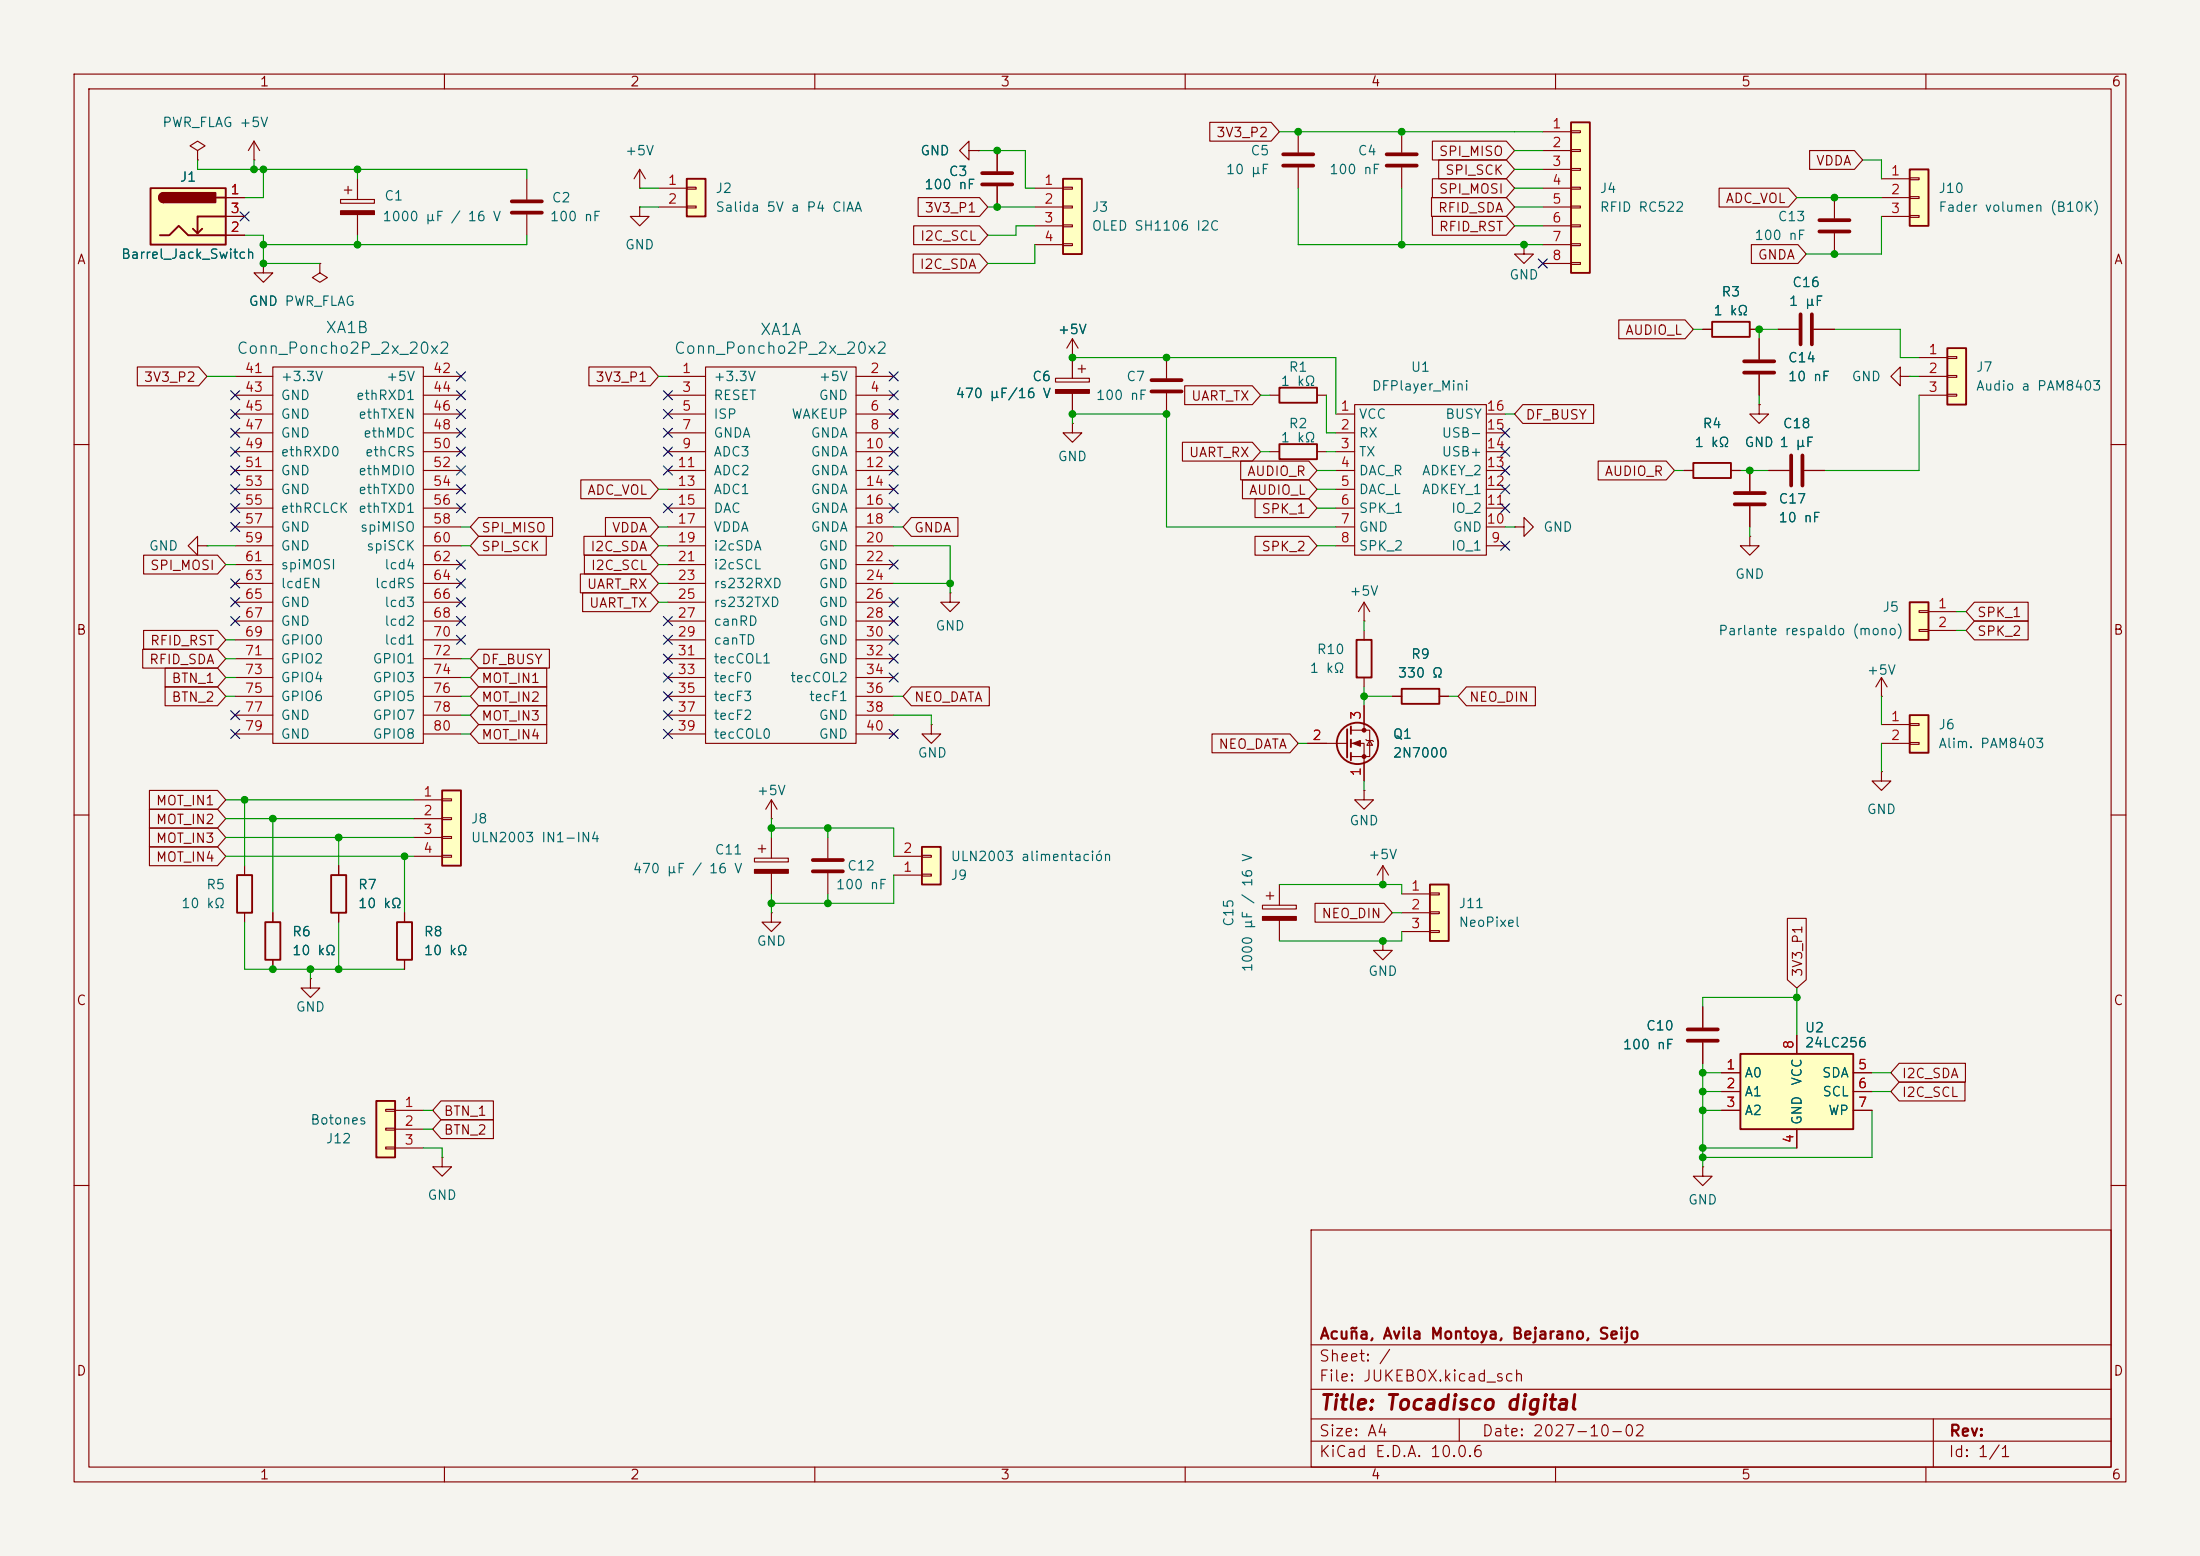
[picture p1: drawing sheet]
<svg xmlns="http://www.w3.org/2000/svg" width="297mm" height="210mm" viewBox="0 0 297 210" stroke-linecap="round" stroke-linejoin="round" font-family="sans-serif">
<path d="M0 0h297v210h-297z" fill="#f5f4ef" stroke="#f5f4ef" stroke-width=".14"/>
<g fill="none" stroke="#840000" stroke-width=".15">
<path d="M10 10h277v190h-277zM12 12h273v186h-273zM60 10v2M110 10v2M160 10v2M210 10v2M260 10v2M71.1 24.1v2.8M71.1 29v2.8M86.4 27.9v1.3h1.2l-1.2 1.3-1.3-1.3h1.3M86.4 27.9h.1M144.8 48.3h.1"/>
<path d="M144.8 45.7l-.8 1.3M144.8 45.7l.7 1.3M144.8 45.7v2.6M229.9 44.5h1.2M236.2 44.5h1.3M10 60h2M285 60h2M10 110h2M101.9 115.8h4.5v.5h-4.5zM102.4 114.6h1M102.9 114v1.1M104.1 110.5h.1"/>
<path d="M104.1 108l-.7 1.2M104.1 108l.8 1.2M104.1 108v2.5M104.1 113v2.8M104.1 117.9v2.8M184.1 106.7v1.3h1.3l-1.3 1.2-1.2-1.2h1.2M184.1 106.7h.1M285 110h2M59.7 156.2v1.3h1.3l-1.3 1.3-1.3-1.3h1.3M59.7 156.2h.1M10 160h2M177 166h108v32h-108z"/>
<path d="M285 160h2M60 198v2M110 198v2M160 198v2M177 194.5h108M177 191.5h108M177 187.5h108M177 181.5h108M197 191.5v3M210 198v2M260 198v2M261 191.5v6.5"/>
</g>
<path d="M69.1 27.2h4.1M69.1 28.7h4.1" fill="none" stroke="#840000" stroke-width=".51"/>
<path d="M101.9 117.3h4.5v.6h-4.5z" fill="#840000" stroke="#840000" stroke-width=".15"/>
<path d="M231.1 43.4h5.1v2.1h-5.1z" fill="none" stroke="#840000" stroke-width=".25"/>
<path d="M212.1 16.5h2.5v20.3h-2.5z" fill="#ffffc2"/>
<path d="M212.1 16.5h2.5v20.3h-2.5zM228.6 62.5h5.1v2h-5.1zM32 118.1h2v5.1h-2z" fill="none" stroke="#840000" stroke-width=".25"/>
<g fill="none" stroke="#840000" stroke-width=".15">
<path d="M189.2 17.8v2.8M208.3 17.8h3.8M212.1 17.7h1.3v.2h-1.3zM130.8 20.3v-1.2l-1.3 1.2 1.3 1.3v-1.3h1.3M132.1 20.3h.1M189.2 22.6v2.8M205.7 33v1.3h1.3l-1.3 1.3-1.2-1.3h1.2M205.7 33h.1M208.3 20.3h3.8M208.3 22.9h3.8M208.3 25.4h3.8M208.3 27.9h3.8"/>
<path d="M208.3 30.5h3.8M208.3 33h3.8M208.3 35.6h3.8M212.1 20.2h1.3v.2h-1.3zM212.1 22.7h1.3v.3h-1.3zM212.1 25.3h1.3v.2h-1.3zM212.1 27.8h1.3v.3h-1.3zM212.1 30.4h1.3v.2h-1.3zM212.1 32.9h1.3v.2h-1.3zM212.1 35.4h1.3v.3h-1.3zM31.7 50.8h5.1M31.7 53.3h5.1"/>
<path d="M31.7 55.9h5.1M31.7 58.4h5.1M36.8 49.5h20.3v50.8h-20.3zM57.1 50.8h5.1M57.1 53.3h5.1M57.1 55.9h5.1M57.1 58.4h5.1M142.5 51.1h4.6v.5h-4.6zM144.8 57.2v1.2h1.2l-1.2 1.3-1.3-1.3h1.3M144.8 57.2h.1M144.8 48.3v2.8M144.8 53.1v2.8"/>
<path d="M145.5 49.8h1.1M146 49.3v1M26.7 73.7v-1.3l-1.3 1.3 1.3 1.2v-1.2h1.2M27.9 73.7h.1M31.7 61h5.1M31.7 63.5h5.1M31.7 66h5.1M31.7 68.6h5.1M31.7 71.1h5.1M31.7 73.7h5.1M31.7 76.2h5.1M31.7 78.7h5.1"/>
<path d="M57.1 61h5.1M57.1 63.5h5.1M57.1 66h5.1M57.1 68.6h5.1M57.1 71.1h5.1M57.1 73.7h5.1M57.1 76.2h5.1M57.1 78.7h5.1M227.3 63.5h1.3M233.7 63.5h1.2M31.7 81.3h5.1M31.7 83.8h5.1"/>
<path d="M31.7 86.4h5.1M31.7 88.9h5.1M31.7 91.4h5.1M31.7 94h5.1M31.7 96.5h5.1M31.7 99.1h5.1M57.1 81.3h5.1M57.1 83.8h5.1M57.1 86.4h5.1M57.1 88.9h5.1M57.1 91.4h5.1M57.1 94h5.1"/>
<path d="M57.1 96.5h5.1M57.1 99.1h5.1M33 116.8v1.3M111.8 113v2.8M111.8 117.9v2.8M33 123.2v1.3"/>
</g>
<path d="M187.2 22.4h4.1M187.2 20.8h4.1M109.7 116.1h4.1M109.7 117.6h4.1" fill="none" stroke="#840000" stroke-width=".51"/>
<path d="M142.5 52.6h4.6v.5h-4.6z" fill="#840000" stroke="#840000" stroke-width=".15"/>
<path d="M50.8 148.6h2.5v7.6h-2.5z" fill="#ffffc2"/>
<path d="M35.8 124.5h2v5h-2zM53.6 124.5h2v5h-2zM50.8 148.6h2.5v7.6h-2.5z" fill="none" stroke="#840000" stroke-width=".25"/>
<g fill="none" stroke="#840000" stroke-width=".15">
<path d="M36.8 123.2v1.3M36.8 129.5v1.3M41.9 132.1v1.3h1.3l-1.3 1.2-1.3-1.2h1.3M41.9 132.1h.1M54.6 123.2v1.3M54.6 129.5v1.3M104.1 123.2v1.3h1.3l-1.3 1.2-1.2-1.2h1.2M104.1 123.2h.1M52.1 149.7h1.2v.3h-1.2zM52.1 152.3h1.2v.2h-1.2zM52.1 154.8h1.2v.3h-1.2zM53.3 149.9h3.8"/>
<path d="M53.3 152.4h3.8M53.3 154.9h3.8"/>
</g>
<path d="M92.7 24.1h2.5v5.1h-2.5z" fill="#ffffc2"/>
<path d="M92.7 24.1h2.5v5.1h-2.5zM183.1 86.4h2.1v5h-2.1zM189.2 93h5.1v2h-5.1z" fill="none" stroke="#840000" stroke-width=".25"/>
<g fill="none" stroke="#840000" stroke-width=".15">
<path d="M86.4 25.4h.1M86.4 22.9l-.8 1.2M86.4 22.9l.7 1.2M86.4 22.9v2.5M88.9 25.4h3.8M88.9 27.9h3.8M92.7 25.3h1.3v.2h-1.3zM92.7 27.8h1.3v.3h-1.3zM134.6 20.3v2.8M134.6 25.1v2.8M184.1 85.1v1.3M184.1 91.4v1.3"/>
<path d="M188 94h1.2M194.3 94h1.3M172.7 119.4v2.8M186.7 119.4h.1M186.7 116.8l-.8 1.3M186.7 116.8l.8 1.3M186.7 116.8v2.6M170.4 122.2h4.6v.5h-4.6zM170.9 120.9h1.1M171.4 120.4v1M172.7 124.2v2.8M186.7 127v1.3h1.3l-1.3 1.2-1.3-1.2h1.3"/>
<path d="M186.7 127h.1"/>
</g>
<path d="M132.6 24.9h4.1M132.6 23.4h4.1" fill="none" stroke="#840000" stroke-width=".51"/>
<path d="M170.4 123.7h4.6v.5h-4.6z" fill="#840000" stroke="#840000" stroke-width=".15"/>
<path d="M257.8 22.9h2.5v7.6h-2.5z" fill="#ffffc2"/>
<g fill="none" stroke="#840000" stroke-width=".25">
<path d="M257.8 22.9h2.5v7.6h-2.5zM181.9 98.4v3.8M182.4 98v1.1M182.4 99.8v1M44.7 118.1h2v5.1h-2zM182.4 101.6v1"/>
<circle cx="183.3" cy="100.3" r="2.79"/>
</g>
<g fill="none" stroke="#840000" stroke-width=".15">
<path d="M43.2 35.6v1.2l1 .7-1 .6-1-.6 1-.7M43.2 35.6h.1M254 24.1h3.8M254 26.7h3.8M254 29.2h3.8M257.8 24h1.3v.3h-1.3zM257.8 26.5h1.3v.3h-1.3zM257.8 29.1h1.3v.2h-1.3zM256.5 50.8v-1.3l-1.2 1.3 1.2 1.3v-1.3h1.3M257.8 50.8h.1M204.5 71.1h1.2v-1.2l1.3 1.2-1.3 1.3v-1.3M204.5 71.1h.1"/>
<path d="M182.4 98.6h2.5v3.5h-2.5M184.1 95.3v3.3M184.4 99.8l.1 .1h.8l.1 .2M184.9 99.9l.4 .7h-.8zM45.7 116.8v1.3M176.5 100.3h5.4M182.4 100.3h1.7v5.1M45.7 123.2v1.3"/>
</g>
<g fill="#840000" stroke="#840000" stroke-width=".15">
<path d="M182.6 100.3l1-.4v.8z"/>
<circle cx="184.1" cy="98.6" r=".25"/>
<circle cx="184.1" cy="102.1" r=".25"/>
</g>
<path d="M257.8 81.3h2.5v5.1h-2.5z" fill="#ffffc2"/>
<path d="M257.8 81.3h2.5v5.1h-2.5z" fill="none" stroke="#840000" stroke-width=".25"/>
<path d="M240 44.5h2.8M244.9 44.5h2.7M259.1 82.4h1.2v.3h-1.2zM259.1 85h1.2v.2h-1.2zM260.3 82.6h3.9M260.3 85.1h3.9" fill="none" stroke="#840000" stroke-width=".15"/>
<path d="M243.1 42.4v4.1M244.6 42.4v4.1" fill="none" stroke="#840000" stroke-width=".51"/>
<path d="M124.5 114.3h2.5v5.1h-2.5z" fill="#ffffc2"/>
<path d="M124.5 114.3h2.5v5.1h-2.5z" fill="none" stroke="#840000" stroke-width=".25"/>
<path d="M120.6 118.1h3.9M120.6 115.6h3.9M124.5 118h1.2v.2h-1.2zM124.5 115.4h1.2v.3h-1.2z" fill="none" stroke="#840000" stroke-width=".15"/>
<path d="M20.3 25.4h10.2v7.6h-10.2z" fill="#ffffc2"/>
<path d="M20.3 25.4h10.2v7.6h-10.2zM21.6 31.8h1.3l1.2-1.3 1.3 1.3h5.1M22.1 26a.64 .64 0 0 0-.6 .7 .64 .64 0 0 0 .6 .6M27.3 30.9l-.6 .6M29.2 26.7h1.3M30.5 29.2h-3.8v2.3l-.7-.6" fill="none" stroke="#840000" stroke-width=".25"/>
<g fill="#840000" stroke="#840000" stroke-width=".25">
<path d="M21.6 26.2l.5-.2v1.3a.63 .63 0 0 1-.6-.4 .63 .63 0 0 1 .1-.7z"/>
<path d="M22.1 26h7v1.3h-7z"/>
</g>
<path d="M30.5 26.7h2.5M30.5 31.8h2.5M30.5 29.2h2.5M247.6 26.7v2.8M247.6 31.5v2.8M236.2 72.4v1.3h1.3l-1.3 1.2-1.3-1.2h1.3M236.2 72.4h.1M125.7 97.8v1.3h1.3l-1.3 1.2-1.2-1.2h1.2M125.7 97.8h.1" fill="none" stroke="#840000" stroke-width=".15"/>
<path d="M245.6 29.7h4.1M245.6 31.2h4.1" fill="none" stroke="#840000" stroke-width=".51"/>
<path d="M257.8 96.5h2.5v5.1h-2.5z" fill="#ffffc2"/>
<path d="M257.8 96.5h2.5v5.1h-2.5z" fill="none" stroke="#840000" stroke-width=".25"/>
<path d="M254 97.8h3.8M257.8 97.7h1.3v.2h-1.3zM254 100.3h3.8M257.8 100.2h1.3v.3h-1.3z" fill="none" stroke="#840000" stroke-width=".15"/>
<path d="M59.7 106.7h2.5v10.1h-2.5z" fill="#ffffc2"/>
<path d="M59.7 106.7h2.5v10.1h-2.5z" fill="none" stroke="#840000" stroke-width=".25"/>
<g fill="none" stroke="#840000" stroke-width=".15">
<path d="M46 26.9h4.5v.5h-4.5zM46.5 25.7h1M47 25.1v1.1M48.3 24.1v2.8M48.3 29v2.8M55.9 108h3.8M55.9 110.5h3.8M55.9 113h3.8M55.9 115.6h3.8M59.7 107.8h1.3v.3h-1.3zM59.7 110.4h1.3v.2h-1.3zM59.7 112.9h1.3v.3h-1.3z"/>
<path d="M59.7 115.4h1.3v.3h-1.3z"/>
</g>
<path d="M46 28.4h4.5v.6h-4.5z" fill="#840000" stroke="#840000" stroke-width=".15"/>
<path d="M143.5 24.1h2.5v10.2h-2.5z" fill="#ffffc2"/>
<path d="M143.5 24.1h2.5v10.2h-2.5z" fill="none" stroke="#840000" stroke-width=".25"/>
<g fill="none" stroke="#840000" stroke-width=".15">
<path d="M34.3 19.1l-.8 1.2M34.3 19.1l.8 1.2M34.3 19.1v2.5M26.7 20.3l1-.6-1-.6-1 .6 1 .6v1.3M26.7 21.6h.1M34.3 21.6h.1M35.6 35.6v1.2h1.2l-1.2 1.3-1.3-1.3h1.3M35.6 35.6h.1M139.7 25.4h3.8M139.7 27.9h3.8M139.7 30.5h3.8M139.7 33h3.8"/>
<path d="M143.5 25.3h1.3v.2h-1.3zM143.5 27.8h1.3v.3h-1.3zM143.5 30.4h1.3v.2h-1.3zM143.5 32.9h1.3v.2h-1.3zM237.5 54.6v1.3h1.3l-1.3 1.3-1.3-1.3h1.3M237.5 54.6h.1M237.5 45.7v2.8M237.5 50.5v2.8M238.8 63.5h2.8M243.6 63.5h2.8M128.3 80v1.3h1.2l-1.2 1.3-1.3-1.3h1.3M128.3 80h.1"/>
<path d="M254 94h.1M254 91.4l-.8 1.3M254 91.4l.8 1.3M254 91.4v2.6M254 104.1v1.3h1.3l-1.3 1.3-1.3-1.3h1.3M254 104.1h.1M229.9 135.9v2.8M229.9 140.7v2.8"/>
</g>
<path d="M235.5 48.8h4M235.5 50.3h4M241.8 61.5v4M243.3 61.5v4M227.8 138.9h4.1M227.8 140.5h4.1" fill="none" stroke="#840000" stroke-width=".51"/>
<path d="M193 119.4h2.6v7.6h-2.6z" fill="#ffffc2"/>
<path d="M172.7 59.9h5.1v2.1h-5.1zM193 119.4h2.6v7.6h-2.6z" fill="none" stroke="#840000" stroke-width=".25"/>
<path d="M175.3 17.8v2.8M175.3 22.6v2.8M171.4 61h1.3M177.8 61h1.3M189.2 120.7h3.8M189.2 123.2h3.8M189.2 125.7h3.8M193 120.5h1.3v.3h-1.3zM193 123.1h1.3v.2h-1.3zM193 125.6h1.3v.3h-1.3zM229.9 157.5v1.3h1.2l-1.2 1.2-1.3-1.2h1.3M229.9 157.5h.1" fill="none" stroke="#840000" stroke-width=".15"/>
<path d="M173.2 22.4h4.1M173.2 20.8h4.1" fill="none" stroke="#840000" stroke-width=".51"/>
<path d="M234.9 142.2h15.3v10.2h-15.3z" fill="#ffffc2"/>
<path d="M234.9 142.2h15.3v10.2h-15.3z" fill="none" stroke="#840000" stroke-width=".25"/>
<path d="M242.6 139.7v2.5M232.4 144.8h2.5M232.4 147.3h2.5M232.4 149.9h2.5M242.6 152.4v2.5M250.2 144.8h2.5M250.2 147.3h2.5M250.2 149.9h2.5" fill="none" stroke="#840000" stroke-width=".15"/>
<path d="M262.9 47h2.5v7.6h-2.5z" fill="#ffffc2"/>
<path d="M172.7 52.3h5.1v2.1h-5.1zM262.9 47h2.5v7.6h-2.5z" fill="none" stroke="#840000" stroke-width=".25"/>
<g fill="none" stroke="#840000" stroke-width=".15">
<path d="M163.3 16.5h8.3l1.1 1.3-1.1 1.3h-8.3zM193.4 19h10l1.1 1.3-1.1 1.3h-10zM30.5 26.7h2.5M30.5 31.8h2.5M30.5 29.2h2.5M35.6 35.6h.1M123.3 34.3h8.9l1.1 1.3-1.1 1.2h-8.9zM123.3 30.5h8.9l1.1 1.3-1.1 1.2h-8.9zM123.9 26.7h8.3l1.1 1.2-1.1 1.3h-8.3zM132.1 20.3h.1M134.6 20.3v2.8M134.6 25.1v2.8"/>
<path d="M193.3 26.7h10.1l1.1 1.2-1.1 1.3h-10.1zM193.4 24.1h10l1.1 1.3-1.1 1.3h-10zM193.4 29.2h10l1.1 1.3-1.1 1.3h-10zM194.2 21.6h9.2l1.1 1.3-1.1 1.2h-9.2zM232.1 25.4h9.4l1.1 1.3-1.1 1.2h-9.4zM236.4 33h6.3l1.1 1.3-1.1 1.3h-6.3zM244.3 20.3h6l1.2 1.3-1.2 1.3h-6zM18.5 49.5h8.3l1.1 1.3-1.1 1.3h-8.3zM79.5 49.5h8.3l1.1 1.3-1.1 1.3h-8.3zM90.2 50.8h5M90.2 53.3h5M90.2 55.9h5"/>
<path d="M90.2 58.4h5M95.2 49.5h20.4v50.8h-20.4zM115.6 50.8h5M115.6 53.3h5M115.6 55.9h5M115.6 58.4h5M144.8 48.3h.1M144.8 48.3v2.8M144.8 53.1v2.8M157.5 48.3v2.8M157.5 53.1v2.8M159.6 59.7h9.5l1.1 1.3-1.1 1.2h-9.5z"/>
<path d="M159.9 52.1h9.2l1.1 1.2-1.1 1.3h-9.2zM171.4 53.3h1.3M177.8 53.3h1.3M180.3 55.9h2.6M180.3 58.4h2.6M182.9 54.6h17.8v20.3h-17.8zM200.7 55.9h2.5M200.7 58.4h2.5M205.6 54.6h9.5v2.6h-9.5l-1.1-1.3zM218.5 43.2h9l1.1 1.3-1.1 1.2h-9zM229.9 44.5h1.2M236.2 44.5h1.3"/>
<path d="M237.5 54.6h.1M237.5 45.7v2.8M237.5 50.5v2.8M240 44.5h2.8M244.9 44.5h2.7M259.1 48.3h3.8M259.1 50.8h3.8M259.1 53.3h3.8M262.9 48.1h1.3v.3h-1.3zM262.9 50.7h1.3v.2h-1.3zM262.9 53.2h1.3v.3h-1.3zM19.4 74.9h10l1.1 1.3-1.1 1.3h-10z"/>
<path d="M64.6 72.4h9.1v2.5h-9.1l-1.1-1.2zM64.6 69.8h10v2.6h-10l-1.1-1.3zM78.4 77.5h9.4l1.1 1.2-1.1 1.3h-9.4zM78.4 64.8h9.4l1.1 1.2-1.1 1.3h-9.4zM78.8 72.4h9l1.1 1.3-1.1 1.2h-9zM78.9 74.9h8.9l1.1 1.3-1.1 1.3h-8.9zM81.7 69.8h6.1l1.1 1.3-1.1 1.3h-6.1zM90.2 61h5M90.2 63.5h5M90.2 66h5M90.2 68.6h5M90.2 71.1h5"/>
<path d="M90.2 73.7h5M90.2 76.2h5M90.2 78.7h5M115.6 61h5M115.6 63.5h5M115.6 66h5M115.6 68.6h5M115.6 71.1h5M115.6 73.7h5M115.6 76.2h5M115.6 78.7h5M123 69.8h6.3v2.6h-6.3l-1.1-1.3z"/>
<path d="M167.5 62.2h9.2l1.1 1.3-1.1 1.3h-9.2zM167.7 64.8h9l1.1 1.2-1.1 1.3h-9zM169.4 72.4h7.3l1.1 1.3-1.1 1.2h-7.3zM169.4 67.3h7.3l1.1 1.3-1.1 1.3h-7.3zM180.3 61h2.6M180.3 63.5h2.6M180.3 66h2.6M180.3 68.6h2.6M180.3 71.1h2.6M180.3 73.7h2.6M200.7 61h2.5M200.7 63.5h2.5"/>
<path d="M200.7 66h2.5M200.7 68.6h2.5M200.7 71.1h2.5M200.7 73.7h2.5M215.8 62.2h9.1l1.2 1.3-1.2 1.3h-9.1zM227.3 63.5h1.3M233.7 63.5h1.2M236.2 63.5v2.8M236.2 68.3v2.8M238.8 63.5h2.8M243.6 63.5h2.8M19.3 87.6h10.1l1.1 1.3-1.1 1.3h-10.1z"/>
<path d="M19.4 85.1h10l1.1 1.3-1.1 1.2h-10zM22.3 92.7h7.1l1.1 1.3-1.1 1.3h-7.1zM22.3 90.2h7.1l1.1 1.2-1.1 1.3h-7.1zM64.6 92.7h9.2v2.6h-9.2l-1.1-1.3zM64.6 90.2h9.2v2.5h-9.2l-1.1-1.3zM64.6 95.2h9.2v2.6h-9.2l-1.1-1.3zM64.6 97.8h9.2v2.5h-9.2l-1.1-1.2zM64.6 87.6h9.6v2.6h-9.6l-1.1-1.3zM78.7 80h9.1l1.1 1.3-1.1 1.3h-9.1zM90.2 81.3h5M90.2 83.8h5M90.2 86.4h5"/>
<path d="M90.2 88.9h5M90.2 91.4h5M90.2 94h5M90.2 96.5h5M90.2 99.1h5M115.6 81.3h5M115.6 83.8h5M115.6 86.4h5M115.6 88.9h5M115.6 91.4h5M115.6 94h5M115.6 96.5h5"/>
<path d="M115.6 99.1h5M123 92.7h10.6v2.6h-10.6l-1.1-1.3zM163.6 99.1h10.5l1.2 1.2-1.2 1.3h-10.5zM184.1 83.8h.1M184.1 81.3l-.7 1.3M184.1 81.3l.8 1.3M184.1 81.3v2.5M184.1 95.3v2.5M188 94h1.2M194.3 94h1.3M198 92.7h9.3v2.6h-9.3l-1.2-1.3zM266.5 83.8h7.3v2.6h-7.3l-1.1-1.3z"/>
<path d="M266.5 81.3h7.3v2.5h-7.3l-1.1-1.2zM20.2 106.7h9.2l1.1 1.3-1.1 1.2h-9.2zM20.2 111.8h9.2l1.1 1.2-1.1 1.3h-9.2zM20.2 109.2h9.2l1.1 1.3-1.1 1.3h-9.2zM20.2 114.3h9.2l1.1 1.3-1.1 1.2h-9.2zM45.7 116.8v1.3M176.5 100.3h2.6M184.1 102.9v2.5M36.8 123.2v1.3M36.8 129.5v1.3M45.7 123.2v1.3M54.6 123.2v1.3"/>
<path d="M54.6 129.5v1.3M177.5 121.9h9.3l1.2 1.3-1.2 1.3h-9.3zM229.9 135.9v2.8M241.3 123.9h2.5v8.3l-1.2 1.2-1.3-1.2zM242.6 139.7v2.5M59.5 148.6h7.1v2.5h-7.1l-1.1-1.2zM59.5 151.1h7.1v2.6h-7.1l-1.1-1.3zM229.9 140.7v2.8M232.4 144.8h2.5M232.4 147.3h2.5M232.4 149.9h2.5M242.6 152.4v2.5"/>
<path d="M250.2 144.8h2.5M250.2 147.3h2.5M250.2 149.9h2.5M256.4 146h8.9v2.6h-8.9l-1.1-1.3zM256.4 143.5h8.9v2.6h-8.9l-1.1-1.3z"/>
</g>
<path d="M155.4 51.3h4.1M155.4 52.8h4.1M234.2 66.5h4.1M234.2 68.1h4.1" fill="none" stroke="#840000" stroke-width=".51"/>
<g fill="none" stroke="#009600" stroke-width=".15">
<path d="M172.7 17.8h35.6M26.7 21.6v1.3h44.4v1.2M33 31.8h2.6v3.8h7.6M34.3 21.6v1.3M35.6 22.9v3.8h-2.6M48.3 22.9v1.2M48.3 31.8v1.2M71.1 31.8v1.2h-35.5M86.4 27.9h2.5M86.4 25.4h2.5M132.1 20.3h6.3v5.1h1.3M133.3 27.9h6.4"/>
<path d="M139.7 33v2.6h-6.4M139.7 30.5h-2.5v1.3h-3.9M175.3 25.4v7.6h33M189.2 25.4v7.6M204.5 22.9h3.8M204.5 27.9h3.8M204.5 25.4h3.8M204.5 20.3h3.8M204.5 30.5h3.8M242.6 26.7h11.4M251.5 21.6h2.5v2.5M254 29.2v5.1h-10.2"/>
<path d="M27.9 50.8h3.8M88.9 50.8h1.3M144.8 57.2v-1.3h12.7v15.2h22.8M144.8 48.3h35.5v7.6M170.2 53.3h1.2M179.1 53.3v5.1h1.2M203.2 55.9h1.3M228.6 44.5h1.3M237.5 53.3v1.3M240 44.5h-2.5v1.2M247.6 44.5h8.9v3.8h2.6M257.8 50.8h1.3"/>
<path d="M259.1 53.3v10.2h-12.7M27.9 73.7h3.8M30.5 76.2h1.2M62.2 73.7h1.3M62.2 71.1h1.3M88.9 66h1.3M88.9 73.7h1.3M88.9 71.1h1.3M88.9 78.7h1.3M88.9 76.2h1.3M120.6 73.7h7.7v6.3M120.6 71.1h1.3"/>
<path d="M120.6 78.7h7.7M170.2 61h1.2M177.8 66h2.5M177.8 73.7h2.5M177.8 63.5h2.5M177.8 68.6h2.5M179.1 61h1.2M203.2 71.1h1.3M226.1 63.5h1.2M234.9 63.5h3.9M236.2 71.1v1.3M30.5 94h1.2"/>
<path d="M30.5 91.4h1.2M30.5 88.9h1.2M30.5 86.4h1.2M62.2 96.5h1.3M62.2 94h1.3M62.2 99.1h1.3M62.2 91.4h1.3M62.2 88.9h1.3M88.9 81.3h1.3M120.6 96.5h5.1v1.3M120.6 94h1.3M184.1 94h3.9"/>
<path d="M184.1 83.8v1.3M184.1 92.7v2.6M195.6 94h1.2M254 94v3.8M264.2 85.1h1.2M264.2 82.6h1.2M30.5 110.5h25.4M30.5 108h25.4M30.5 115.6h25.4M30.5 113h25.4M33 108v8.8M36.8 110.5v12.7"/>
<path d="M45.7 113v3.8M54.6 115.6v7.6M104.1 110.5v2.5M104.1 111.8h16.5v3.8M111.8 111.8v1.2M120.6 118.1v3.8h-16.5M172.7 119.4h16.5v1.3M175.3 100.3h1.2M184.1 105.4v1.3M254 100.3v3.8M33 124.5v6.3h21.6M41.9 130.8v1.3"/>
<path d="M45.7 124.5v6.3M104.1 120.7v2.5M111.8 120.7v1.2M188 123.2h1.2M189.2 125.7v1.3h-16.5M242.6 134.6h-12.7v1.3M242.6 133.4v6.3M57.1 149.9h1.3M57.1 152.4h1.3M57.1 154.9h2.6v1.3M229.9 149.9h2.5M229.9 154.9h12.7"/>
<path d="M229.9 143.5v14M229.9 144.8h2.5M229.9 147.3h2.5M252.7 144.8h2.6M252.7 147.3h2.6M252.7 149.9v6.3h-22.8"/>
</g>
<g fill="none" stroke="#000084" stroke-width=".15">
<path d="M32.4 28.6l1.2 1.2M33.6 28.6l-1.2 1.2M207.7 35l1.2 1.2M208.9 35l-1.2 1.2M31.1 57.8l1.3 1.2M31.1 52.7l1.3 1.2M31.1 55.3l1.3 1.2M32.4 57.8l-1.3 1.2M32.4 52.7l-1.3 1.2M32.4 55.3l-1.3 1.2M61.6 52.7l1.2 1.2M61.6 50.2l1.2 1.2"/>
<path d="M61.6 55.3l1.2 1.2M61.6 57.8l1.2 1.2M62.8 52.7l-1.2 1.2M62.8 50.2l-1.2 1.2M62.8 55.3l-1.2 1.2M62.8 57.8l-1.2 1.2M89.6 55.3l1.2 1.2M89.6 57.8l1.2 1.2M89.6 52.7l1.2 1.2M90.8 55.3l-1.2 1.2M90.8 52.7l-1.2 1.2M90.8 57.8l-1.2 1.2"/>
<path d="M120 55.3l1.3 1.2M120 57.8l1.3 1.2M120 50.2l1.3 1.2M120 52.7l1.3 1.2M121.3 55.3l-1.3 1.2M121.3 57.8l-1.3 1.2M121.3 50.2l-1.3 1.2M121.3 52.7l-1.3 1.2M202.6 57.8l1.2 1.2M203.8 57.8l-1.2 1.2M31.1 60.4l1.3 1.2M31.1 62.9l1.3 1.2"/>
<path d="M31.1 65.4l1.3 1.2M31.1 70.5l1.3 1.2M31.1 68l1.3 1.2M31.1 78.1l1.3 1.2M32.4 60.4l-1.3 1.2M32.4 62.9l-1.3 1.2M32.4 65.4l-1.3 1.2M32.4 70.5l-1.3 1.2M32.4 68l-1.3 1.2M32.4 78.1l-1.3 1.2M61.6 78.1l1.2 1.2M61.6 75.6l1.2 1.2"/>
<path d="M61.6 60.4l1.2 1.2M61.6 65.4l1.2 1.2M61.6 62.9l1.2 1.2M61.6 68l1.2 1.2M62.8 78.1l-1.2 1.2M62.8 75.6l-1.2 1.2M62.8 60.4l-1.2 1.2M62.8 65.4l-1.2 1.2M62.8 62.9l-1.2 1.2M62.8 68l-1.2 1.2M89.6 62.9l1.2 1.2M89.6 60.4l1.2 1.2"/>
<path d="M89.6 68l1.2 1.2M90.8 62.9l-1.2 1.2M90.8 60.4l-1.2 1.2M90.8 68l-1.2 1.2M120 60.4l1.3 1.2M120 62.9l1.3 1.2M120 75.6l1.3 1.2M120 68l1.3 1.2M120 65.4l1.3 1.2M121.3 60.4l-1.3 1.2M121.3 62.9l-1.3 1.2M121.3 75.6l-1.3 1.2"/>
<path d="M121.3 68l-1.3 1.2M121.3 65.4l-1.3 1.2M202.6 68l1.2 1.2M202.6 73.1l1.2 1.2M202.6 65.4l1.2 1.2M202.6 60.4l1.2 1.2M202.6 62.9l1.2 1.2M203.8 68l-1.2 1.2M203.8 73.1l-1.2 1.2M203.8 65.4l-1.2 1.2M203.8 60.4l-1.2 1.2M203.8 62.9l-1.2 1.2"/>
<path d="M31.1 83.2l1.3 1.2M31.1 80.7l1.3 1.2M31.1 95.9l1.3 1.2M31.1 98.5l1.3 1.2M32.4 83.2l-1.3 1.2M32.4 80.7l-1.3 1.2M32.4 95.9l-1.3 1.2M32.4 98.5l-1.3 1.2M61.6 80.7l1.2 1.2M61.6 83.2l1.2 1.2M61.6 85.8l1.2 1.2M62.8 83.2l-1.2 1.2"/>
<path d="M62.8 80.7l-1.2 1.2M62.8 85.8l-1.2 1.2M89.6 83.2l1.2 1.2M89.6 85.8l1.2 1.2M89.6 88.3l1.2 1.2M89.6 90.8l1.2 1.2M89.6 93.4l1.2 1.2M89.6 95.9l1.2 1.2M89.6 98.5l1.2 1.2M90.8 85.8l-1.2 1.2M90.8 83.2l-1.2 1.2M90.8 88.3l-1.2 1.2"/>
<path d="M90.8 90.8l-1.2 1.2M90.8 93.4l-1.2 1.2M90.8 98.5l-1.2 1.2M90.8 95.9l-1.2 1.2M120 88.3l1.3 1.2M120 83.2l1.3 1.2M120 85.8l1.3 1.2M120 80.7l1.3 1.2M120 98.5l1.3 1.2M120 90.8l1.3 1.2M121.3 88.3l-1.3 1.2M121.3 83.2l-1.3 1.2"/>
<path d="M121.3 85.8l-1.3 1.2M121.3 80.7l-1.3 1.2M121.3 98.5l-1.3 1.2M121.3 90.8l-1.3 1.2"/>
</g>
<g fill="#009600" stroke="#009600" stroke-width=".14">
<circle cx="33" cy="108" r=".46"/>
<circle cx="36.8" cy="110.5" r=".46"/>
<circle cx="45.7" cy="113" r=".46"/>
<circle cx="54.6" cy="115.6" r=".46"/>
<circle cx="35.6" cy="33" r=".46"/>
<circle cx="35.6" cy="22.9" r=".46"/>
<circle cx="48.3" cy="33" r=".46"/>
<circle cx="48.3" cy="22.9" r=".46"/>
<circle cx="34.3" cy="22.9" r=".46"/>
<circle cx="104.1" cy="111.8" r=".46"/>
<circle cx="111.8" cy="111.8" r=".46"/>
<circle cx="104.1" cy="121.9" r=".46"/>
<circle cx="111.8" cy="121.9" r=".46"/>
<circle cx="128.3" cy="78.7" r=".46"/>
<circle cx="45.7" cy="130.8" r=".46"/>
<circle cx="36.8" cy="130.8" r=".46"/>
<circle cx="41.9" cy="130.8" r=".46"/>
<circle cx="35.6" cy="35.6" r=".46"/>
<circle cx="237.5" cy="44.5" r=".46"/>
<circle cx="205.7" cy="33" r=".46"/>
<circle cx="189.2" cy="17.8" r=".46"/>
<circle cx="189.2" cy="33" r=".46"/>
<circle cx="134.6" cy="20.3" r=".46"/>
<circle cx="134.6" cy="27.9" r=".46"/>
<circle cx="144.8" cy="48.3" r=".46"/>
<circle cx="157.5" cy="48.3" r=".46"/>
<circle cx="144.8" cy="55.9" r=".46"/>
<circle cx="157.5" cy="55.9" r=".46"/>
<circle cx="175.3" cy="17.8" r=".46"/>
<circle cx="229.9" cy="144.8" r=".46"/>
<circle cx="186.7" cy="127" r=".46"/>
<circle cx="184.1" cy="94" r=".46"/>
<circle cx="186.7" cy="119.4" r=".46"/>
<circle cx="236.2" cy="63.5" r=".46"/>
<circle cx="247.6" cy="26.7" r=".46"/>
<circle cx="247.6" cy="34.3" r=".46"/>
<circle cx="242.6" cy="134.6" r=".46"/>
<circle cx="229.9" cy="147.3" r=".46"/>
<circle cx="229.9" cy="149.9" r=".46"/>
<circle cx="229.9" cy="154.9" r=".46"/>
<circle cx="229.9" cy="156.2" r=".46"/>
</g>
<text font-size="2" fill="#840000" x="178" y="190.8">Title: Tocadisco digital</text>
<g font-size="1.5" fill="#006464">
<text x="43.8" y="45.4">XA1B</text>
<text x="102.5" y="45.6">XA1A</text>
<text x="31.8" y="48.1">Conn_Poncho2P_2x_20x2</text>
<text x="90.9" y="48.1">Conn_Poncho2P_2x_20x2</text>
</g>
<g font-size="1.5" fill="#840000">
<text x="178" y="184.1">Sheet: /</text>
<text x="178" y="181.1">Acuña, Avila Montoya, Bejarano, Seijo</text>
<text x="178" y="186.8">File: JUKEBOX.kicad_sch</text>
<text x="178" y="197">KiCad E.D.A. 10.0.6</text>
<text x="178" y="194.2">Size: A4</text>
<text x="200" y="194.2">Date: 2027-10-02</text>
<text x="263" y="197">Id: 1/1</text>
<text x="263" y="194.2">Rev:</text>
</g>
<g font-size="1.3" fill="#840000">
<text x="35" y="12">1</text>
<text x="85" y="12">2</text>
<text x="135" y="12">3</text>
<text x="185" y="12">4</text>
<text x="235" y="12">5</text>
<text x="285" y="12">6</text>
<text x="164.1" y="18.8">3V3_P2</text>
<text x="194.2" y="21.4">SPI_MISO</text>
<text x="195" y="23.9">SPI_SCK</text>
<text x="245.1" y="22.6">VDDA</text>
<text x="124.7" y="29">3V3_P1</text>
<text x="194" y="29">RFID_SDA</text>
<text x="194.2" y="26.5">SPI_MOSI</text>
<text x="232.9" y="27.7">ADC_VOL</text>
<text x="10.3" y="36">A</text>
<text x="124.1" y="32.8">I2C_SCL</text>
<text x="194.2" y="31.5">RFID_RST</text>
<text x="237.2" y="35.3">GNDA</text>
<text x="285.3" y="36">A</text>
<text x="124.1" y="36.6">I2C_SDA</text>
<text x="219.3" y="45.5">AUDIO_L</text>
<text x="19.3" y="51.9">3V3_P2</text>
<text x="80.3" y="51.9">3V3_P1</text>
<text x="160.7" y="54.4">UART_TX</text>
<text x="205.9" y="56.9">DF_BUSY</text>
<text x="160.4" y="62">UART_RX</text>
<text x="168.3" y="64.6">AUDIO_R</text>
<text x="216.5" y="64.6">AUDIO_R</text>
<text x="79.2" y="67.1">ADC_VOL</text>
<text x="168.5" y="67.1">AUDIO_L</text>
<text x="170.2" y="69.6">SPK_1</text>
<text x="20.2" y="77.3">SPI_MOSI</text>
<text x="64.9" y="74.7">SPI_SCK</text>
<text x="64.9" y="72.2">SPI_MISO</text>
<text x="79.6" y="74.7">I2C_SDA</text>
<text x="79.7" y="77.3">I2C_SCL</text>
<text x="82.5" y="72.2">VDDA</text>
<text x="123.3" y="72.2">GNDA</text>
<text x="170.2" y="74.7">SPK_2</text>
<text x="79.1" y="79.8">UART_RX</text>
<text x="79.4" y="82.3">UART_TX</text>
<text x="266.8" y="83.6">SPK_1</text>
<text x="10.2" y="86">B</text>
<text x="20.1" y="90">RFID_SDA</text>
<text x="20.2" y="87.4">RFID_RST</text>
<text x="64.9" y="90">DF_BUSY</text>
<text x="266.8" y="86.1">SPK_2</text>
<text x="285.2" y="86">B</text>
<text x="23.1" y="95">BTN_2</text>
<text x="23.1" y="92.5">BTN_1</text>
<text x="64.9" y="95">MOT_IN2</text>
<text x="64.9" y="92.5">MOT_IN1</text>
<text x="123.3" y="95">NEO_DATA</text>
<text x="198.3" y="95">NEO_DIN</text>
<text x="64.9" y="97.6">MOT_IN3</text>
<text x="64.9" y="100.1">MOT_IN4</text>
<text x="164.4" y="101.4">NEO_DATA</text>
<text x="21" y="109">MOT_IN1</text>
<text x="21" y="111.5">MOT_IN2</text>
<text x="21" y="114.1">MOT_IN3</text>
<text x="21" y="116.6">MOT_IN4</text>
<text x="178.3" y="124.2">NEO_DIN</text>
<text x="243.6" y="131.9" transform="rotate(-90 243.6 131.9)">3V3_P1</text>
<text x="10.2" y="136">C</text>
<text x="285.2" y="136">C</text>
<text x="256.7" y="148.4">I2C_SCL</text>
<text x="256.7" y="145.8">I2C_SDA</text>
<text x="59.8" y="150.9">BTN_1</text>
<text x="59.8" y="153.5">BTN_2</text>
<text x="10.2" y="186">D</text>
<text x="285.2" y="186">D</text>
<text x="35" y="200">1</text>
<text x="85" y="200">2</text>
<text x="135" y="200">3</text>
<text x="185" y="200">4</text>
<text x="235" y="200">5</text>
<text x="285" y="200">6</text>
</g>
<g font-size="1.3" fill="#006464">
<text x="21.8" y="17.5">PWR_FLAG +5V</text>
<text x="84.3" y="21.3">+5V</text>
<text x="124.2" y="21.3">GND</text>
<text x="165.4" y="23.8">10 µF</text>
<text x="168.7" y="21.3">C5</text>
<text x="179.4" y="23.8">100 nF</text>
<text x="183.2" y="21.3">C4</text>
<text x="24.2" y="24.8">J1</text>
<text x="51.8" y="27.4">C1</text>
<text x="74.4" y="27.6">C2</text>
<text x="96.5" y="26.4">J2</text>
<text x="96.5" y="28.9">Salida 5V a P4 CIAA</text>
<text x="124.7" y="25.9">100 nF</text>
<text x="128" y="24.1">C3</text>
<text x="147.3" y="28.9">J3</text>
<text x="215.9" y="26.4">J4</text>
<text x="215.9" y="28.9">RFID RC522</text>
<text x="261.6" y="26.4">J10</text>
<text x="261.6" y="28.9">Fader volumen (B10K)</text>
<text x="16.3" y="35.3">Barrel_Jack_Switch</text>
<text x="51.5" y="30.2">1000 µF / 16 V</text>
<text x="74.2" y="30.2">100 nF</text>
<text x="84.3" y="34">GND</text>
<text x="147.3" y="31.4">OLED SH1106 I2C</text>
<text x="236.8" y="32.7">100 nF</text>
<text x="239.9" y="30.2">C13</text>
<text x="33.5" y="41.6">GND PWR_FLAG</text>
<text x="33.5" y="41.6">GND</text>
<text x="203.7" y="38">GND</text>
<text x="232.3" y="40.3">R3</text>
<text x="241.4" y="41.6">1 µF</text>
<text x="241.9" y="39.1">C16</text>
<text x="142.7" y="45.4">+5V</text>
<text x="231.2" y="42.9">1 kΩ</text>
<text x="37.8" y="51.8">+3.3V</text>
<text x="52" y="51.8">+5V</text>
<text x="96.2" y="51.8">+3.3V</text>
<text x="110.5" y="51.8">+5V</text>
<text x="139.3" y="51.8">C6</text>
<text x="152" y="51.8">C7</text>
<text x="172.8" y="52.4">1 kΩ</text>
<text x="173.9" y="50.5">R1</text>
<text x="185.1" y="53">DFPlayer_Mini</text>
<text x="190.4" y="50.5">U1</text>
<text x="241.3" y="49.2">C14</text>
<text x="241.3" y="51.8">10 nF</text>
<text x="249.9" y="51.8">GND</text>
<text x="266.7" y="50.5">J7</text>
<text x="266.7" y="53">Audio a PAM8403</text>
<text x="37.8" y="54.3">GND</text>
<text x="37.8" y="56.8">GND</text>
<text x="37.8" y="59.4">GND</text>
<text x="48" y="54.3">ethRXD1</text>
<text x="48.3" y="56.8">ethTXEN</text>
<text x="49" y="59.4">ethMDC</text>
<text x="96.2" y="54.3">RESET</text>
<text x="96.2" y="56.8">ISP</text>
<text x="96.2" y="59.4">GNDA</text>
<text x="106.8" y="56.8">WAKEUP</text>
<text x="109.4" y="59.4">GNDA</text>
<text x="110.5" y="54.3">GND</text>
<text x="128.9" y="54">470 µF/16 V</text>
<text x="147.9" y="54.3">100 nF</text>
<text x="173.9" y="58.1">R2</text>
<text x="183.4" y="56.8">VCC</text>
<text x="183.4" y="59.4">RX</text>
<text x="194.5" y="59.4">USB-</text>
<text x="195" y="56.8">BUSY</text>
<text x="229.8" y="58.1">R4</text>
<text x="240.6" y="58.1">C18</text>
<text x="37.8" y="61.9">ethRXD0</text>
<text x="37.8" y="64.5">GND</text>
<text x="48.3" y="64.5">ethMDIO</text>
<text x="49.2" y="61.9">ethCRS</text>
<text x="96.2" y="61.9">ADC3</text>
<text x="96.2" y="64.5">ADC2</text>
<text x="109.4" y="61.9">GNDA</text>
<text x="109.4" y="64.5">GNDA</text>
<text x="142.7" y="62.6">GND</text>
<text x="172.8" y="60">1 kΩ</text>
<text x="183.4" y="61.9">TX</text>
<text x="183.4" y="64.5">DAC_R</text>
<text x="191.9" y="64.5">ADKEY_2</text>
<text x="194.5" y="61.9">USB+</text>
<text x="228.7" y="60.7">1 kΩ</text>
<text x="235.4" y="60.7">GND 1 µF</text>
<text x="37.8" y="67">GND</text>
<text x="37.8" y="69.5">ethRCLCK</text>
<text x="48.3" y="67">ethTXD0</text>
<text x="48.3" y="69.5">ethTXD1</text>
<text x="96.2" y="67">ADC1</text>
<text x="96.2" y="69.5">DAC</text>
<text x="109.4" y="67">GNDA</text>
<text x="109.4" y="69.5">GNDA</text>
<text x="183.4" y="67">DAC_L</text>
<text x="183.4" y="69.5">SPK_1</text>
<text x="191.9" y="67">ADKEY_1</text>
<text x="195.8" y="69.5">IO_2</text>
<text x="240" y="68.3">C17</text>
<text x="240" y="70.8">10 nF</text>
<text x="20" y="74.6">GND</text>
<text x="37.8" y="72.1">GND</text>
<text x="37.8" y="74.6">GND</text>
<text x="37.8" y="77.2">spiMOSI</text>
<text x="48.5" y="72.1">spiMISO</text>
<text x="49.4" y="74.6">spiSCK</text>
<text x="51.8" y="77.2">lcd4</text>
<text x="96.2" y="72.1">VDDA</text>
<text x="96.2" y="74.6">i2cSDA</text>
<text x="96.2" y="77.2">i2cSCL</text>
<text x="109.4" y="72.1">GNDA</text>
<text x="110.5" y="74.6">GND</text>
<text x="110.5" y="77.2">GND</text>
<text x="183.4" y="72.1">GND</text>
<text x="183.4" y="74.6">SPK_2</text>
<text x="195.8" y="74.6">IO_1</text>
<text x="196.1" y="72.1">GND</text>
<text x="208.3" y="72.1">GND</text>
<text x="37.8" y="79.7">lcdEN</text>
<text x="37.8" y="82.2">GND</text>
<text x="50.5" y="79.7">lcdRS</text>
<text x="51.8" y="82.2">lcd3</text>
<text x="96.2" y="79.7">rs232RXD</text>
<text x="96.2" y="82.2">rs232TXD</text>
<text x="110.5" y="79.7">GND</text>
<text x="110.5" y="82.2">GND</text>
<text x="182.1" y="80.7">+5V</text>
<text x="234.2" y="78.4">GND</text>
<text x="254.1" y="82.9">J5</text>
<text x="37.8" y="84.8">GND</text>
<text x="37.8" y="87.3">GPIO0</text>
<text x="37.8" y="89.9">GPIO2</text>
<text x="50.2" y="89.9">GPIO1</text>
<text x="51.8" y="84.8">lcd2</text>
<text x="51.8" y="87.3">lcd1</text>
<text x="96.2" y="84.8">canRD</text>
<text x="96.2" y="87.3">canTD</text>
<text x="96.2" y="89.9">tecCOL1</text>
<text x="110.5" y="84.8">GND</text>
<text x="110.5" y="87.3">GND</text>
<text x="110.5" y="89.9">GND</text>
<text x="126.2" y="85.4">GND</text>
<text x="177.7" y="88.6">R10</text>
<text x="190.4" y="89.2">R9</text>
<text x="231.9" y="86.1">Parlante respaldo (mono)</text>
<text x="37.8" y="92.4">GPIO4</text>
<text x="37.8" y="94.9">GPIO6</text>
<text x="50.2" y="92.4">GPIO3</text>
<text x="50.2" y="94.9">GPIO5</text>
<text x="96.2" y="92.4">tecF0</text>
<text x="96.2" y="94.9">tecF3</text>
<text x="106.6" y="92.4">tecCOL2</text>
<text x="109.1" y="94.9">tecF1</text>
<text x="176.7" y="91.1">1 kΩ</text>
<text x="188.6" y="91.8">330 Ω</text>
<text x="251.9" y="91.4">+5V</text>
<text x="37.8" y="97.5">GND</text>
<text x="37.8" y="100">GND</text>
<text x="50.2" y="97.5">GPIO7</text>
<text x="50.2" y="100">GPIO8</text>
<text x="96.2" y="97.5">tecF2</text>
<text x="96.2" y="100">tecCOL0</text>
<text x="110.5" y="97.5">GND</text>
<text x="110.5" y="100">GND</text>
<text x="187.9" y="100">Q1</text>
<text x="261.6" y="98.8">J6</text>
<text x="261.6" y="101.3">Alim. PAM8403</text>
<text x="102.1" y="107.6">+5V</text>
<text x="123.8" y="102.6">GND</text>
<text x="187.9" y="102.6">2N7000</text>
<text x="63.5" y="111.5">J8</text>
<text x="63.5" y="114">ULN2003 IN1-IN4</text>
<text x="182.1" y="111.7">GND</text>
<text x="251.9" y="110.2">GND</text>
<text x="85.3" y="118.2">470 µF / 16 V</text>
<text x="96.4" y="115.6">C11</text>
<text x="114.3" y="117.8">C12</text>
<text x="128.3" y="119.1">J9</text>
<text x="128.3" y="116.5">ULN2003 alimentación</text>
<text x="184.6" y="116.3">+5V</text>
<text x="24.4" y="122.9">10 kΩ</text>
<text x="27.8" y="120.3">R5</text>
<text x="48.2" y="120.3">R7</text>
<text x="48.2" y="122.9">10 kΩ</text>
<text x="112.8" y="120.3">100 nF</text>
<text x="166.8" y="125.2" transform="rotate(-90 166.8 125.2)">C15</text>
<text x="196.8" y="122.9">J11</text>
<text x="196.8" y="125.4">NeoPixel</text>
<text x="39.4" y="126.7">R6</text>
<text x="39.4" y="129.2">10 kΩ</text>
<text x="57.1" y="126.7">R8</text>
<text x="57.1" y="129.2">10 kΩ</text>
<text x="102.1" y="128">GND</text>
<text x="169.4" y="131.3" transform="rotate(-90 169.4 131.3)">1000 µF / 16 V</text>
<text x="39.8" y="136.9">GND</text>
<text x="184.6" y="132">GND</text>
<text x="219" y="141.9">100 nF</text>
<text x="222.1" y="139.4">C10</text>
<text x="243.6" y="139.6">U2</text>
<text x="243.6" y="141.7">24LC256</text>
<text x="235.4" y="145.7">A0</text>
<text x="235.4" y="148.3">A1</text>
<text x="243.5" y="146.6" transform="rotate(-90 243.5 146.6)">VCC</text>
<text x="245.9" y="145.7">SDA</text>
<text x="245.9" y="148.3">SCL</text>
<text x="41.8" y="152.1">Botones</text>
<text x="43.9" y="154.6">J12</text>
<text x="235.4" y="150.8">A2</text>
<text x="243.5" y="151.9" transform="rotate(-90 243.5 151.9)">GND</text>
<text x="246.7" y="150.8">WP</text>
<text x="57.6" y="162.3">GND</text>
<text x="227.8" y="162.9">GND</text>
</g>
<g font-size="1.3" fill="#a90000">
<text x="209.5" y="17.6">1</text>
<text x="209.5" y="20.2">2</text>
<text x="209.5" y="22.7">3</text>
<text x="255.2" y="24">1</text>
<text x="31" y="26.5">1</text>
<text x="31" y="29.1">3</text>
<text x="90.1" y="25.3">1</text>
<text x="90.1" y="27.8">2</text>
<text x="140.9" y="25.3">1</text>
<text x="140.9" y="27.8">2</text>
<text x="209.5" y="25.3">4</text>
<text x="209.5" y="27.8">5</text>
<text x="255.2" y="26.5">2</text>
<text x="255.2" y="29.1">3</text>
<text x="31" y="31.6">2</text>
<text x="140.9" y="30.3">3</text>
<text x="140.9" y="32.9">4</text>
<text x="209.5" y="30.3">6</text>
<text x="209.5" y="32.9">7</text>
<text x="209.5" y="35.4">8</text>
<text x="33" y="50.7">41</text>
<text x="33" y="53.2">43</text>
<text x="58.4" y="50.7">42</text>
<text x="58.4" y="53.2">44</text>
<text x="92" y="50.7">1</text>
<text x="92" y="53.2">3</text>
<text x="117.4" y="50.7">2</text>
<text x="117.4" y="53.2">4</text>
<text x="260.3" y="48.1">1</text>
<text x="260.3" y="50.7">2</text>
<text x="260.3" y="53.2">3</text>
<text x="33" y="55.7">45</text>
<text x="33" y="58.3">47</text>
<text x="58.4" y="55.7">46</text>
<text x="58.4" y="58.3">48</text>
<text x="92" y="55.7">5</text>
<text x="92" y="58.3">7</text>
<text x="117.4" y="55.7">6</text>
<text x="117.4" y="58.3">8</text>
<text x="180.9" y="55.7">1</text>
<text x="180.9" y="58.3">2</text>
<text x="200.6" y="58.3">15</text>
<text x="200.6" y="55.7">16</text>
<text x="33" y="60.8">49</text>
<text x="33" y="63.4">51</text>
<text x="33" y="65.9">53</text>
<text x="58.4" y="60.8">50</text>
<text x="58.4" y="63.4">52</text>
<text x="58.4" y="65.9">54</text>
<text x="91.4" y="63.4">11</text>
<text x="91.4" y="65.9">13</text>
<text x="92" y="60.8">9</text>
<text x="116.8" y="60.8">10</text>
<text x="116.8" y="63.4">12</text>
<text x="116.8" y="65.9">14</text>
<text x="180.9" y="60.8">3</text>
<text x="180.9" y="63.4">4</text>
<text x="180.9" y="65.9">5</text>
<text x="200.6" y="65.9">12</text>
<text x="200.6" y="63.4">13</text>
<text x="200.6" y="60.8">14</text>
<text x="33" y="68.4">55</text>
<text x="33" y="71">57</text>
<text x="58.4" y="68.4">56</text>
<text x="58.4" y="71">58</text>
<text x="91.4" y="68.4">15</text>
<text x="91.4" y="71">17</text>
<text x="116.8" y="68.4">16</text>
<text x="116.8" y="71">18</text>
<text x="180.9" y="68.4">6</text>
<text x="180.9" y="71">7</text>
<text x="200.6" y="71">10</text>
<text x="200.6" y="68.4">11</text>
<text x="33" y="73.5">59</text>
<text x="33" y="76.1">61</text>
<text x="58.4" y="73.5">60</text>
<text x="58.4" y="76.1">62</text>
<text x="91.4" y="73.5">19</text>
<text x="91.4" y="76.1">21</text>
<text x="116.8" y="73.5">20</text>
<text x="116.8" y="76.1">22</text>
<text x="180.9" y="73.5">8</text>
<text x="201.2" y="73.5">9</text>
<text x="33" y="78.6">63</text>
<text x="33" y="81.1">65</text>
<text x="33" y="83.7">67</text>
<text x="58.4" y="78.6">64</text>
<text x="58.4" y="81.1">66</text>
<text x="58.4" y="83.7">68</text>
<text x="91.4" y="78.6">23</text>
<text x="91.4" y="81.1">25</text>
<text x="91.4" y="83.7">27</text>
<text x="116.8" y="78.6">24</text>
<text x="116.8" y="81.1">26</text>
<text x="116.8" y="83.7">28</text>
<text x="261.5" y="82.4">1</text>
<text x="33" y="86.2">69</text>
<text x="33" y="88.8">71</text>
<text x="58.4" y="86.2">70</text>
<text x="58.4" y="88.8">72</text>
<text x="91.4" y="86.2">29</text>
<text x="91.4" y="88.8">31</text>
<text x="116.8" y="86.2">30</text>
<text x="116.8" y="88.8">32</text>
<text x="261.5" y="85">2</text>
<text x="33" y="91.3">73</text>
<text x="33" y="93.8">75</text>
<text x="58.4" y="91.3">74</text>
<text x="58.4" y="93.8">76</text>
<text x="91.4" y="91.3">33</text>
<text x="91.4" y="93.8">35</text>
<text x="116.8" y="91.3">34</text>
<text x="116.8" y="93.8">36</text>
<text x="33" y="96.4">77</text>
<text x="33" y="98.9">79</text>
<text x="58.4" y="96.4">78</text>
<text x="58.4" y="98.9">80</text>
<text x="91.4" y="96.4">37</text>
<text x="91.4" y="98.9">39</text>
<text x="116.8" y="96.4">38</text>
<text x="116.8" y="98.9">40</text>
<text x="177.1" y="100.2">2</text>
<text x="184" y="97.3" transform="rotate(-90 184 97.3)">3</text>
<text x="255.2" y="97.7">1</text>
<text x="255.2" y="100.2">2</text>
<text x="57.1" y="107.8">1</text>
<text x="184" y="104.9" transform="rotate(-90 184 104.9)">1</text>
<text x="57.1" y="110.4">2</text>
<text x="57.1" y="112.9">3</text>
<text x="57.1" y="115.4">4</text>
<text x="121.8" y="118">1</text>
<text x="121.8" y="115.4">2</text>
<text x="190.4" y="120.5">1</text>
<text x="190.4" y="123.1">2</text>
<text x="190.4" y="125.6">3</text>
<text x="242.4" y="141.7" transform="rotate(-90 242.4 141.7)">8</text>
<text x="54.5" y="149.7">1</text>
<text x="232.9" y="144.6">1</text>
<text x="232.9" y="147.2">2</text>
<text x="232.9" y="149.7">3</text>
<text x="250.7" y="144.6">5</text>
<text x="250.7" y="147.2">6</text>
<text x="250.7" y="149.7">7</text>
<text x="54.5" y="152.3">2</text>
<text x="54.5" y="154.8">3</text>
<text x="242.4" y="154.4" transform="rotate(-90 242.4 154.4)">4</text>
</g>
</svg>
